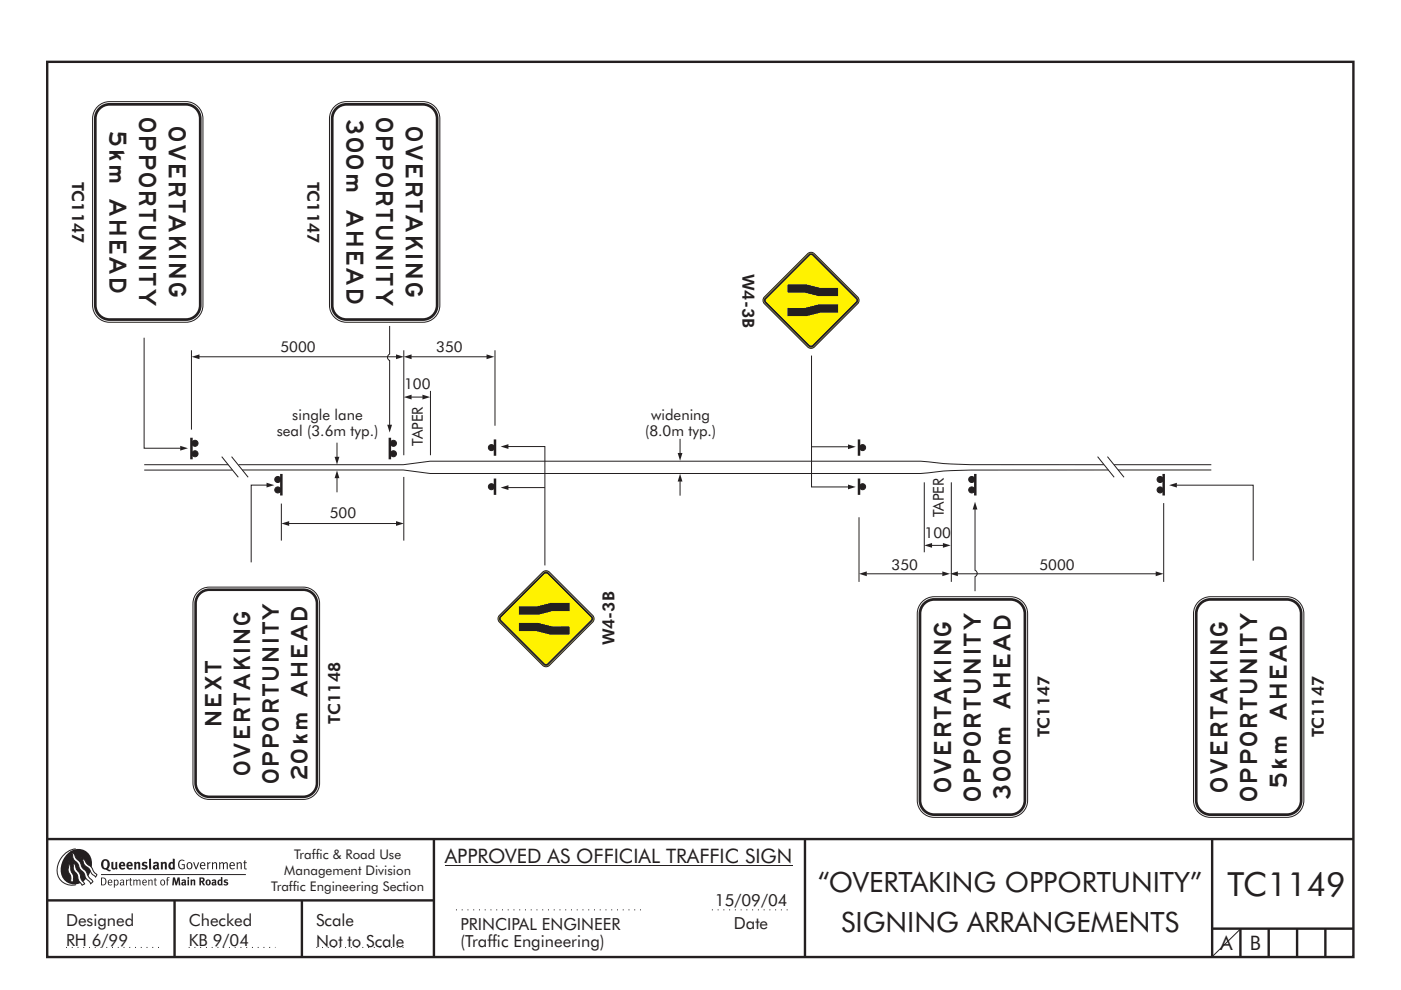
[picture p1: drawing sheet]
<svg xmlns="http://www.w3.org/2000/svg" width="297mm" height="210mm" viewBox="0 0 297 210" stroke-linecap="round" stroke-linejoin="round" font-family="sans-serif">
<g fill="none" stroke="#231f20" stroke-width=".51">
<path d="M10 13.1h276.9v189.9h-276.9zM10 178h277M92 178v25M170.7 177.9v25M257 178v25M10 191h82M37 191v12M64 191v12M257 197h30M263 197v6M269 197v6M275 197v6"/>
<path d="M281 197v6"/>
</g>
<path d="M14 201h20.3M40 201h18.4M67.1 201h19.4" fill="none" stroke="#231f20" stroke-width=".21" stroke-dasharray=".2 1" stroke-linecap="butt"/>
<g fill="none" stroke="#231f20" stroke-width=".21">
<path d="M40.6 74.3v16.8M42.2 75.7h41.9M30.6 98.6h17.8M30.6 99.7h18.7M47 96.9l3.5 4.3M49.1 96.9l3.5 4.3M50.6 98.6h34.9l5.7-.8h104l5.6 .6 5 .2h28.3M51.4 99.7h34.1l5.7 .7h104l5.6-.5 5-.2h29.2M232.7 96.9l3.5 4.3M234.8 96.9l3.5 4.3M236.2 98.6h20.6M237 99.7h19.8"/>
<path d="M94.3 183.5h73.7"/>
</g>
<path d="M40.6 92.8v4.6M59.7 100.5v4.6" fill="none" stroke="#231f20" stroke-width=".53"/>
<g fill="#231f20" stroke="#231f20" stroke-width=".21">
<circle cx="41.4" cy="94" r=".64"/>
<circle cx="41.4" cy="96.2" r=".64"/>
<circle cx="58.9" cy="101.7" r=".64"/>
<circle cx="58.9" cy="103.9" r=".64"/>
</g>
<g fill="#231f20">
<path d="M40.6 75.7l1.7-.5v1z"/>
<path d="M84 75.2l1.6 .5-1.6 .5z"/>
</g>
<path d="M85.6 74.3v22.3" fill="none" stroke="#231f20" stroke-width=".21"/>
<path d="M104.9 93.2v3.5" fill="none" stroke="#231f20" stroke-width=".53"/>
<circle cx="104.2" cy="94.9" r=".64" fill="#231f20" stroke="#231f20" stroke-width=".21"/>
<path d="M20.7 22.6a3.6 3.6 0 0 1 2.5-1h16.2a3.6 3.6 0 0 1 3.6 3.6v39.6a3.6 3.6 0 0 1-3.6 3.6h-16.2a3.6 3.6 0 0 1-3.6-3.6v-39.6a3.6 3.6 0 0 1 1.1-2.6z" fill-rule="evenodd" fill="#fff" stroke="#231f20" stroke-width=".21"/>
<path d="M20.9 22.8a3.3 3.3 0 0 1 2.3-1h16.2a3.3 3.3 0 0 1 3.3 3.4v39.6a3.3 3.3 0 0 1-3.3 3.3h-16.2a3.3 3.3 0 0 1-3.3-3.3v-39.6a3.3 3.3 0 0 1 1-2.4z" fill-rule="evenodd" fill="#231f20"/>
<path d="M21.5 23l1.1-.5 .6-.1h16.2a2.74 2.74 0 0 1 2.8 2.8v39.6a2.74 2.74 0 0 1-2.8 2.7h-16.2a2.74 2.74 0 0 1-2.7-2.7v-39.6a2.73 2.73 0 0 1 1-2.2z" fill-rule="evenodd" fill="#fff"/>
<path d="M71.4 101.3v3.1" fill="none" stroke="#231f20" stroke-width=".21"/>
<path d="M71.4 99.8l.6 1.6h-1.1z" fill="#231f20"/>
<path d="M30.6 71.6v23.5h7.7" fill="none" stroke="#231f20" stroke-width=".21"/>
<path d="M38.2 94.6l1.7 .5-1.7 .5z" fill="#231f20"/>
<path d="M87.2 75.7h16.1" fill="none" stroke="#231f20" stroke-width=".21"/>
<g fill="#231f20">
<path d="M103.2 75.2l1.6 .5-1.6 .5z"/>
<path d="M85.6 75.7l1.7-.5v1z"/>
</g>
<path d="M104.9 74.3v16M87.2 84.2h2.5M91.3 82.9v13.7" fill="none" stroke="#231f20" stroke-width=".21"/>
<g fill="#231f20">
<path d="M89.6 83.7l1.6 .5-1.6 .5z"/>
<path d="M85.6 84.2l1.7-.5v1z"/>
</g>
<path d="M71.4 93.9v3.1" fill="none" stroke="#231f20" stroke-width=".21"/>
<path d="M70.9 96.9h1.1l-.6 1.6z" fill="#231f20"/>
<path d="M61.2 111h22.9" fill="none" stroke="#231f20" stroke-width=".21"/>
<g fill="#231f20">
<path d="M59.7 111l1.6-.5v1z"/>
<path d="M84 110.5l1.6 .5-1.6 .5z"/>
</g>
<path d="M59.7 106.8v7.9M85.6 101.2v13.5" fill="none" stroke="#231f20" stroke-width=".21"/>
<path d="M41.9 125.5a3.5 3.5 0 0 1 2.5-1h19.9a3.5 3.5 0 0 1 3.5 3.5v38.1a3.5 3.5 0 0 1-3.5 3.5h-19.9a3.5 3.5 0 0 1-3.5-3.5v-38.1a3.5 3.5 0 0 1 1-2.5z" fill-rule="evenodd" fill="#fff" stroke="#231f20" stroke-width=".21"/>
<path d="M42.1 125.7a3.2 3.2 0 0 1 2.3-.9h19.9a3.2 3.2 0 0 1 3.2 3.2v38.1a3.2 3.2 0 0 1-3.2 3.2h-19.9a3.2 3.2 0 0 1-3.2-3.2v-38.1a3.2 3.2 0 0 1 .9-2.3z" fill-rule="evenodd" fill="#231f20"/>
<path d="M42.3 126.3a2.63 2.63 0 0 1 2.1-.9h19.9a2.64 2.64 0 0 1 2.6 2.6v38.1a2.64 2.64 0 0 1-2.6 2.6h-19.9a2.64 2.64 0 0 1-2.7-2.6v-38.1l.1-.6z" fill-rule="evenodd" fill="#fff"/>
<path d="M107.7 94.7h7.8v25.2" fill="none" stroke="#231f20" stroke-width=".21"/>
<path d="M106.1 94.7l1.7-.5v1z" fill="#231f20"/>
<path d="M107.7 103.4h7.8" fill="none" stroke="#231f20" stroke-width=".21"/>
<path d="M106.1 103.4l1.7-.5v1z" fill="#231f20"/>
<path d="M144.2 102v3.1" fill="none" stroke="#231f20" stroke-width=".21"/>
<path d="M144.2 100.5l.5 1.6h-1z" fill="#231f20"/>
<path d="M144.2 93.1v3.1" fill="none" stroke="#231f20" stroke-width=".21"/>
<path d="M143.7 96.1h1l-.5 1.6z" fill="#231f20"/>
<path d="M172.1 75.4v27.9h7.8" fill="none" stroke="#231f20" stroke-width=".21"/>
<path d="M179.8 102.8l1.6 .5-1.6 .5z" fill="#231f20"/>
<path d="M172.1 94.8h7.8" fill="none" stroke="#231f20" stroke-width=".21"/>
<path d="M179.8 94.3l1.6 .5-1.6 .5z" fill="#231f20"/>
<path d="M182.1 109.7v13.7M183.7 121.7h16.2" fill="none" stroke="#231f20" stroke-width=".21"/>
<g fill="#231f20">
<path d="M182.1 121.7l1.7-.5v1z"/>
<path d="M199.8 121.2l1.6 .5-1.6 .5z"/>
</g>
<path d="M246.7 100.5v4.6" fill="none" stroke="#231f20" stroke-width=".53"/>
<g fill="#231f20" stroke="#231f20" stroke-width=".21">
<circle cx="246" cy="101.7" r=".64"/>
<circle cx="246" cy="103.9" r=".64"/>
</g>
<path d="M254.1 127.6a3.6 3.6 0 0 1 2.5-1h16.2a3.6 3.6 0 0 1 3.6 3.6v39.6a3.6 3.6 0 0 1-3.6 3.6h-16.2a3.6 3.6 0 0 1-3.6-3.6v-39.6a3.6 3.6 0 0 1 1.1-2.6z" fill-rule="evenodd" fill="#fff" stroke="#231f20" stroke-width=".21"/>
<path d="M254.3 127.8a3.3 3.3 0 0 1 2.3-.9h16.2a3.3 3.3 0 0 1 3.4 3.3v39.6a3.3 3.3 0 0 1-3.4 3.3h-16.2a3.3 3.3 0 0 1-3.3-3.3v-39.6a3.3 3.3 0 0 1 1-2.4z" fill-rule="evenodd" fill="#231f20"/>
<path d="M254.5 128.5a2.73 2.73 0 0 1 2.1-1.1h16.2a2.74 2.74 0 0 1 2.8 2.8v39.6a2.74 2.74 0 0 1-2.8 2.7h-16.2a2.74 2.74 0 0 1-2.7-2.7v-39.6l.1-.7z" fill-rule="evenodd" fill="#fff"/>
<path d="M249.4 102.9h16.3v16" fill="none" stroke="#231f20" stroke-width=".21"/>
<path d="M247.9 102.9l1.6-.5v1z" fill="#231f20"/>
<path d="M197.5 115.7h2.5" fill="none" stroke="#231f20" stroke-width=".21"/>
<g fill="#231f20">
<path d="M199.9 115.2l1.7 .5-1.7 .5z"/>
<path d="M196 115.7l1.6-.5v1z"/>
</g>
<path d="M196 102.3v14.8M201.7 102.3v21.1M203 121.7h42.1" fill="none" stroke="#231f20" stroke-width=".21"/>
<g fill="#231f20">
<path d="M245 121.2l1.7 .5-1.7 .5z"/>
<path d="M201.4 121.7l1.7-.5v1z"/>
</g>
<path d="M246.7 106.7v16.7" fill="none" stroke="#231f20" stroke-width=".21"/>
<path d="M115.1 121.3a1.01 1.01 0 0 1 1.4 0l9.2 9.2a1.01 1.01 0 0 1 0 1.4l-9.2 9.2a1.01 1.01 0 0 1-1.4 0l-9.2-9.2a1.01 1.01 0 0 1 0-1.4z" fill-rule="evenodd" fill="#fff200" stroke="#231f20" stroke-width=".21"/>
<path d="M106 130.7l9.2-9.2a.78 .78 0 0 1 1.1 0l9.2 9.2a.78 .78 0 0 1 0 1.1l-9.2 9.2a.78 .78 0 0 1-1.1 0l-9.2-9.2a.78 .78 0 0 1 0-1.1z" fill-rule="evenodd" fill="#231f20"/>
<path d="M106.3 131l9.2-9.3 .4-.1 9.4 9.4 .1 .3-9.4 9.4-.3 .1-9.4-9.3z" fill-rule="evenodd" fill="#fff200"/>
<g fill="#231f20">
<path d="M110 128.6h3.8l3-.7h4v1.7h-3.6l-3 .8h-4.2z" fill-rule="evenodd"/>
<path d="M110 132.1h4.2l3 .8h3.6v1.7h-4l-3-.7h-3.8z" fill-rule="evenodd"/>
</g>
<path d="M56.6 102.9h-3.3v16.4" fill="none" stroke="#231f20" stroke-width=".21"/>
<path d="M56.5 102.4l1.7 .5-1.7 .5z" fill="#231f20"/>
<path d="M162.1 63l9.1-9.2a1.01 1.01 0 0 1 1.5 0l9.2 9.2a1.01 1.01 0 0 1 0 1.4l-9.2 9.2a1.01 1.01 0 0 1-1.5 0l-9.1-9.2a1.01 1.01 0 0 1 0-1.4z" fill-rule="evenodd" fill="#fff200" stroke="#231f20" stroke-width=".21"/>
<path d="M162.2 63.2l9.2-9.3a.78 .78 0 0 1 1.1 0l9.2 9.3a.78 .78 0 0 1 0 1.1l-9.2 9.2a.78 .78 0 0 1-1.1 0l-9.2-9.2a.78 .78 0 0 1 0-1.1z" fill-rule="evenodd" fill="#231f20"/>
<path d="M171.7 54.2h.5l9.4 9.4-.1 .4-9.4 9.3-.4-.1-9.3-9.4 .1-.4z" fill-rule="evenodd" fill="#fff200"/>
<g fill="#231f20">
<path d="M167 65.3h3.5l3-.7h4.2v1.7h-3.7l-3 .8h-4z" fill-rule="evenodd"/>
<path d="M167 60.3h4l3 .8h3.7v1.7h-4.2l-3-.7h-3.5z" fill-rule="evenodd"/>
</g>
<path d="M182.1 93.2v3.5M104.9 101.5v3.5M182.1 101.5v3.5" fill="none" stroke="#231f20" stroke-width=".53"/>
<g fill="#231f20" stroke="#231f20" stroke-width=".21">
<circle cx="104.2" cy="103.2" r=".64"/>
<circle cx="182.9" cy="94.9" r=".64"/>
<circle cx="182.9" cy="103.2" r=".64"/>
</g>
<g fill="#231f20">
<path d="M38.1 182.5l.7-.2 .3 .2-.1 .2a.7 .7 0 0 0-.9 0 .7 .7 0 0 0-.1 .9l.3 .5 .5 .1 .2-.1v-.6h-.4l-.1-.2h.7v.9a.96 .96 0 0 1-1.2 0 .96 .96 0 0 1-.2-1.2z" fill-rule="evenodd"/>
<path d="M39.7 183.1a.73 .73 0 0 0-.1 1 .73 .73 0 0 0 1 .1 .73 .73 0 0 0 .1-1 .73 .73 0 0 0-1-.1zM40 183.1a.54 .54 0 0 1 .6 .5 .54 .54 0 0 1-.6 .6l-.2-.6z" fill-rule="evenodd"/>
<path d="M40.9 182.9h.3l.4 1.2 .4-1.2h.2l-.5 1.5h-.2z" fill-rule="evenodd"/>
<path d="M42.5 183.1a.75 .75 0 0 0 0 1 .75 .75 0 0 0 1 .1l-.1-.1a.46 .46 0 0 1-.5 .1 .46 .46 0 0 1-.3-.5h.9a.6 .6 0 0 0-.2-.8 .6 .6 0 0 0-.8 .2zM42.8 183.1h.3l.2 .4h-.7z" fill-rule="evenodd"/>
<path d="M43.9 182.9h.2l.1 .2 .4-.2v.2l-.4 .2v1.1h-.3z" fill-rule="evenodd"/>
<path d="M44.9 182.9h.2l.1 .2a.45 .45 0 0 1 .5-.3 .45 .45 0 0 1 .3 .5v1.1h-.2v-1.2l-.2-.1-.4 .2v1.1h-.2z" fill-rule="evenodd"/>
<path d="M46.4 182.9h.3v.2l.4-.2 .4 .2 .3-.2a.37 .37 0 0 1 .5 .4v1.1h-.2v-1.1l-.2-.2-.4 .2v1.1h-.2l-.1-1.2-.1-.1-.4 .2v1.1h-.2z" fill-rule="evenodd"/>
<path d="M48.8 183.1a.75 .75 0 0 0-.1 1 .75 .75 0 0 0 1.1 .1l-.1-.1a.46 .46 0 0 1-.6 .1 .46 .46 0 0 1-.2-.5h.9a.6 .6 0 0 0-.2-.8 .6 .6 0 0 0-.8 .2zM49 183.1h.4l.2 .4h-.7z" fill-rule="evenodd"/>
<path d="M50.1 182.9h.2l.1 .2a.45 .45 0 0 1 .5-.3 .45 .45 0 0 1 .4 .5v1.1h-.3v-1.2l-.2-.1-.4 .2v1.1h-.2z" fill-rule="evenodd"/>
<path d="M51.8 182.5h.2v.4h.4l-.1 .2h-.3v.9v.2h.3l-.1 .2-.4-.1v-1.2h-.2v-.2h.2z" fill-rule="evenodd"/>
<path d="M23.6 182.9l.4-.1v1.2l.2 .1 .3-.1v-1.1l.4-.1 .1 1.5-.4 .1a.66 .66 0 0 1-1-.5z" fill-rule="evenodd"/>
<path d="M25.4 183a.85 .85 0 0 0 0 1.2 .85 .85 0 0 0 1.2 0l-.2-.2a.4 .4 0 0 1-.5 .2 .4 .4 0 0 1-.3-.5h1a.71 .71 0 0 0-.3-.8 .71 .71 0 0 0-.9 .1zM25.8 183.1l.3 .1v.2h-.4z" fill-rule="evenodd"/>
<path d="M27 183a.85 .85 0 0 0-.1 1.2 .85 .85 0 0 0 1.2 0l-.1-.2-.6 .1-.2-.4h.9a.71 .71 0 0 0-.2-.8 .71 .71 0 0 0-.9 .1zM27.3 183.1l.4 .1v.2h-.5z" fill-rule="evenodd"/>
<path d="M28.4 182.9l.4-.1v.2a.49 .49 0 0 1 .6-.2 .49 .49 0 0 1 .3 .5v1.1h-.4v-1l-.1-.3-.3 .2v1.1h-.4z" fill-rule="evenodd"/>
<path d="M30.1 183l.6-.2 .5 .1-.1 .3-.4-.1-.1 .2a.6 .6 0 0 1 .7 .7 .6 .6 0 0 1-.9 .4l-.4-.1 .1-.3 .6 .2 .2-.2-.8-.4z" fill-rule="evenodd"/>
<path d="M32.4 183l.2 .3 .6-.1v.2a.59 .59 0 0 0-.7 .2 .59 .59 0 0 0 0 .6l.4 .3 .5-.2 .2 .2 .2-.3-.1-.8a.71 .71 0 0 0-.5-.6 .71 .71 0 0 0-.8 .2zM32.9 183.8l.4-.1v.3l-.4 .1z" fill-rule="evenodd"/>
<path d="M34.1 182.9l.3-.1 .1 .2a.49 .49 0 0 1 .5-.2 .49 .49 0 0 1 .4 .5v1.1h-.5l-.1-1.3-.3 .2v1.1h-.4z" fill-rule="evenodd"/>
<path d="M36.6 182.1v.8a.78 .78 0 0 0-.9 .7 .78 .78 0 0 0 .8 .8l.2-.1 .4 .1v-2.2zM36.3 183.2h.3v.9l-.4-.2z" fill-rule="evenodd"/>
<path d="M31.6 182.2l.4-.1 .1 2.3-.4-.1z" fill-rule="evenodd"/>
</g>
<path d="M16.1 180a4.5 4.5 0 0 0-3.6 6.2 3.2 3.2 0 0 0 3.6 1.4M21.4 185.5h30.7" fill="none" stroke="#231f20" stroke-width=".21"/>
<path d="M14.3 181.1a3 3 0 0 1 3.7-.7 3 3 0 0 1 1.4 3.5 3.9 3.9 0 0 1-4.4 3.6 3.2 3.2 0 0 1-1.9-4.5l.7-1.3z" fill-rule="evenodd" fill="#231f20"/>
<path d="M17.1 182a1.88 1.88 0 0 1 1.3 1.2l.2 .2a2.33 2.33 0 0 1 1.4 1.6l.6 .5-.3 .5-.2-.2a2.63 2.63 0 0 1-1.2-1.5l-.4-.3a1.92 1.92 0 0 1-1-1.7zM15.1 180.6a2.04 2.04 0 0 1 1 1.4l.4 .4a2.55 2.55 0 0 1 .9 1.6l.4 .4a1.89 1.89 0 0 1 .8 1.3l1.1 1.3-.5 .5-.5-.7a2.45 2.45 0 0 1-.9-1.6l-.4-.4a2.5 2.5 0 0 1-.9-1.6l-.3-.4a1.94 1.94 0 0 1-.9-1.7zM15.3 182.8a3.1 3.1 0 0 1 1.1 1.8l.5 .7 .2 .5a2.46 2.46 0 0 0 .8 1.6l-.5 .4-.3-.5a2.56 2.56 0 0 1-.7-1.8l-.2-.2a1.92 1.92 0 0 1-.7-2zM14.4 182.8a3.8 3.8 0 0 1 .7 2.1 1.86 1.86 0 0 1 .5 1.8v.3l-.6 .1v-.5a2.31 2.31 0 0 0-.5-1.8l.1-1.3z" fill-rule="evenodd" fill="#fff" stroke="#231f20" stroke-width=".21"/>
<g fill="#231f20">
<path d="M21.7 182.5a1.2 1.2 0 0 0-.2 1.3 1.2 1.2 0 0 0 1 .7 .56 .56 0 0 0 1 0l-.6-.2a1.13 1.13 0 0 0 .3-1.3 1.13 1.13 0 0 0-1.2-.7zM22.1 182.6h.2a.89 .89 0 0 1 0 1.5 .91 .91 0 0 1-.2-1.5z" fill-rule="evenodd"/>
<path d="M21.6 186.3v1.3a.67 .67 0 0 0 .7-.6 .67 .67 0 0 0-.7-.7zM21.4 186.1a.89 .89 0 0 1 1.1 .4 .89 .89 0 0 1-.2 1.1l-.9 .2zM23.2 186.7l-.1 .4h.5l-.1-.3zM23 186.7a.49 .49 0 0 1 .6-.1 .49 .49 0 0 1 .2 .6h-.7v.1a.36 .36 0 0 0 .2 .4 .36 .36 0 0 0 .4-.2l.1 .2a.62 .62 0 0 1-.9-.1 .62 .62 0 0 1 .1-.9zM24.3 186.9v.6a.43 .43 0 0 0 .7-.2 .43 .43 0 0 0-.3-.6zM24.1 186.6h.2v.1a.59 .59 0 0 1 .9 .3 .59 .59 0 0 1-.4 .8l-.5-.1v.6h-.2zM25.7 187.3v.3l.2 .1 .2-.2v-.3zM25.4 186.7a.47 .47 0 0 1 .6-.2 .47 .47 0 0 1 .3 .5l.1 .7-.1 .1-.2-.1a.4 .4 0 0 1-.7-.1 .4 .4 0 0 1 .5-.5l.1-.1a.27 .27 0 0 0-.1-.4 .27 .27 0 0 0-.4 .2zM26.7 186.6h.2v.1l.4-.1-.4 .3v.9h-.2zM27.6 186.3l.2-.1-.1 .4h.3l-.3 .1v.9l.3 .1-.1 .1-.4-.2v-.9l-.1-.1h.1zM28.2 186.6h.2l.1 .1 .4-.1 .2 .2a.36 .36 0 0 1 .4-.2 .36 .36 0 0 1 .3 .3v.9h-.2v-.9l-.2-.2-.3 .2v.9h-.2v-1l-.1-.1-.3 .2v.9h-.2zM30.5 186.7l-.1 .4h.5l-.1-.3zM30.3 186.7a.49 .49 0 0 1 .6-.1 .49 .49 0 0 1 .2 .6h-.7v.1a.36 .36 0 0 0 .2 .4 .36 .36 0 0 0 .4-.2l.1 .2a.62 .62 0 0 1-.9-.1 .62 .62 0 0 1 .1-.9zM31.4 186.6h.2v.1a.37 .37 0 0 1 .4-.2 .37 .37 0 0 1 .3 .4v.9h-.1v-.8a.26 .26 0 0 0-.3-.3 .26 .26 0 0 0-.3 .2v.9h-.1zM32.8 186.3l.2-.1v.4h.3l-.3 .1v.9l.2 .1v.1l-.4-.2v-.9l-.2-.1h.2zM34.3 186.8a.45 .45 0 0 0-.2 .6 .45 .45 0 0 0 .6 .2l.1-.2a.43 .43 0 0 0-.4-.7zM34.1 186.7a.57 .57 0 0 1 .8 .1 .57 .57 0 0 1-.1 .8 .57 .57 0 0 1-.8-.1zM35.5 186.1h.5l-.4 .1v.2v.2h.3l-.1 .1h-.2v1.1h-.2v-1.1h-.2zM36.7 186.1l-.2 1.7h.3l.1-1.2 .3 1.2h.3l.3-1.2 .1 1.2h.3l-.1-1.7h-.4l-.3 1.1-.3-1.1zM38.5 186.7l.1 .2a.26 .26 0 0 1 .3-.1 .26 .26 0 0 1 .2 .2 .45 .45 0 0 0-.6 .1 .45 .45 0 0 0 .1 .6 .45 .45 0 0 0 .6 0l.2 .2 .1-.2-.1-.7a.53 .53 0 0 0-.4-.5 .53 .53 0 0 0-.5 .2zM38.8 187.3l.3-.1-.1 .4-.2-.1zM39.8 186.6v1.2h.3v-1.3zM39.7 186.2a.2 .2 0 0 0 .4 0 .2 .2 0 0 0-.4 0zM40.4 186.6v1.2h.3v-.9l.3-.1 .1 1h.3l-.1-1.2zM42.3 186.1v1.7h.3v-.7l.5 .7h.4l-.5-.7a.48 .48 0 0 0 .4-.6 .48 .48 0 0 0-.5-.4zM42.6 186.4a.28 .28 0 0 1 .4 .2 .28 .28 0 0 1-.4 .2zM43.5 187.2a.61 .61 0 0 0 1.2 0 .61 .61 0 0 0-1.2 0zM44 186.8h.1a.38 .38 0 0 1 .3 .4 .38 .38 0 0 1-.4 .3zM44.9 186.7l.1 .2a.26 .26 0 0 1 .3-.1 .26 .26 0 0 1 .2 .2 .45 .45 0 0 0-.6 .1 .45 .45 0 0 0 .1 .6 .45 .45 0 0 0 .6 0l.2 .2 .1-.2-.1-.7a.53 .53 0 0 0-.3-.5 .53 .53 0 0 0-.6 .2zM45.3 187.3l.2-.1-.1 .4-.2-.1zM46.8 186v.6a.59 .59 0 0 0-.7 .6 .59 .59 0 0 0 .8 .5l.3 .1v-1.8zM46.6 186.8l.2 .1-.1 .6-.2-.1zM47.6 186.6l-.1 .5 .6 .3-.2 .2-.4-.2-.1 .3a.54 .54 0 0 0 .7 .2 .54 .54 0 0 0 .2-.8l-.5-.2 .1-.1h.3l.1-.2-.4-.1z" fill-rule="evenodd"/>
</g>
<path d="M96.7 193h40" fill="none" stroke="#231f20" stroke-width=".21" stroke-dasharray=".2 1" stroke-linecap="butt"/>
<path d="M82.7 92.8v4.6M206.8 100.5v4.6" fill="none" stroke="#231f20" stroke-width=".53"/>
<g fill="#231f20" stroke="#231f20" stroke-width=".21">
<circle cx="206" cy="101.7" r=".64"/>
<circle cx="206" cy="103.9" r=".64"/>
<circle cx="83.4" cy="94" r=".64"/>
<circle cx="83.4" cy="96.2" r=".64"/>
</g>
<path d="M195.5 127.6a3.6 3.6 0 0 1 2.6-1h16.2a3.6 3.6 0 0 1 3.6 3.6v39.6a3.6 3.6 0 0 1-3.6 3.6h-16.2a3.6 3.6 0 0 1-3.6-3.6v-39.6a3.6 3.6 0 0 1 1-2.6z" fill-rule="evenodd" fill="#fff" stroke="#231f20" stroke-width=".21"/>
<path d="M195.7 127.8a3.3 3.3 0 0 1 2.4-.9h16.2a3.3 3.3 0 0 1 3.3 3.3v39.6a3.3 3.3 0 0 1-3.3 3.3h-16.2a3.3 3.3 0 0 1-3.3-3.3v-39.6a3.3 3.3 0 0 1 .9-2.4z" fill-rule="evenodd" fill="#231f20"/>
<path d="M195.9 128.5a2.73 2.73 0 0 1 2.2-1.1h16.2a2.74 2.74 0 0 1 2.7 2.8v39.6a2.74 2.74 0 0 1-2.7 2.7h-16.2a2.74 2.74 0 0 1-2.8-2.7v-39.6l.1-.7z" fill-rule="evenodd" fill="#fff"/>
<path d="M206.7 108v13a.73 .73 0 0 1 .5 .6 .73 .73 0 0 1-.5 .7v3.1" fill="none" stroke="#231f20" stroke-width=".21"/>
<path d="M206.7 106.4l.5 1.7h-1z" fill="#231f20"/>
<path d="M70.9 22.6a3.6 3.6 0 0 1 2.6-1h16.2a3.6 3.6 0 0 1 3.6 3.6v39.6a3.6 3.6 0 0 1-3.6 3.6h-16.2a3.6 3.6 0 0 1-3.6-3.6v-39.6a3.6 3.6 0 0 1 1-2.6z" fill-rule="evenodd" fill="#fff" stroke="#231f20" stroke-width=".21"/>
<path d="M71.1 22.8a3.3 3.3 0 0 1 2.4-1h16.2a3.3 3.3 0 0 1 3.3 3.4v39.6a3.3 3.3 0 0 1-3.3 3.3h-16.2a3.3 3.3 0 0 1-3.4-3.3v-39.6a3.3 3.3 0 0 1 1-2.4z" fill-rule="evenodd" fill="#231f20"/>
<path d="M71.7 23l1.1-.5 .7-.1h16.2a2.74 2.74 0 0 1 2.7 2.8v39.6a2.74 2.74 0 0 1-2.7 2.7h-16.2a2.74 2.74 0 0 1-2.8-2.7v-39.6a2.73 2.73 0 0 1 1-2.2z" fill-rule="evenodd" fill="#fff"/>
<path d="M82.6 69.1v6a.73 .73 0 0 0-.4 .7 .73 .73 0 0 0 .4 .7v13.7" fill="none" stroke="#231f20" stroke-width=".21"/>
<path d="M82.1 90.1h1l-.5 1.6z" fill="#231f20"/>
<path d="M263 197.1l-5.9 5.7" fill="none" stroke="#231f20" stroke-width=".21"/>
<path d="M150.9 193h16.4" fill="none" stroke="#231f20" stroke-width=".21" stroke-dasharray=".2 1" stroke-linecap="butt"/>
<text font-size="7.1" fill="#231f20" x="260.3" y="190.1">TC1149</text>
<g font-size="5.9" fill="#231f20">
<text x="173.4" y="189.2">“OVERTAKING OPPORTUNITY”</text>
<text x="178.3" y="197.7">SIGNING ARRANGEMENTS</text>
</g>
<g font-size="4.2" fill="#231f20">
<text x="94.3" y="183">APPROVED AS OFFICIAL TRAFFIC SIGN</text>
<text x="258.7" y="201.6">A</text>
<text x="265" y="201.6">B</text>
</g>
<g font-size="3.6" fill="#231f20">
<text x="23.2" y="28" transform="rotate(90 23.2 28)">5</text>
<text x="29.5" y="25.1" transform="rotate(90 29.5 25.1)">OPPORTUNITY</text>
<text x="35.8" y="27" transform="rotate(90 35.8 27)">OVERTAKING</text>
<text x="73.5" y="25.5" transform="rotate(90 73.5 25.5)">300</text>
<text x="79.8" y="25.1" transform="rotate(90 79.8 25.1)">OPPORTUNITY</text>
<text x="86.1" y="27" transform="rotate(90 86.1 27)">OVERTAKING</text>
<text x="23.2" y="42.2" transform="rotate(90 23.2 42.2)">AHEAD</text>
<text x="73.5" y="44.6" transform="rotate(90 73.5 44.6)">AHEAD</text>
<text x="214.3" y="150.3" transform="rotate(-90 214.3 150.3)">AHEAD</text>
<text x="272.8" y="152.8" transform="rotate(-90 272.8 152.8)">AHEAD</text>
<text x="201.7" y="167.9" transform="rotate(-90 201.7 167.9)">OVERTAKING</text>
<text x="260.2" y="167.9" transform="rotate(-90 260.2 167.9)">OVERTAKING</text>
<text x="272.8" y="167" transform="rotate(-90 272.8 167)">5</text>
<text x="208" y="169.8" transform="rotate(-90 208 169.8)">OPPORTUNITY</text>
<text x="214.3" y="169.4" transform="rotate(-90 214.3 169.4)">300</text>
<text x="266.5" y="169.8" transform="rotate(-90 266.5 169.8)">OPPORTUNITY</text>
</g>
<g font-size="3.5" fill="#231f20">
<text x="15.3" y="38.5" transform="rotate(90 15.3 38.5)">TC1147</text>
<text x="65.2" y="38.5" transform="rotate(90 65.2 38.5)">TC1147</text>
<text x="157.4" y="58" transform="rotate(90 157.4 58)">W4-3B</text>
<text x="130.3" y="136.9" transform="rotate(-90 130.3 136.9)">W4-3B</text>
<text x="65.2" y="147.8" transform="rotate(-90 65.2 147.8)">AHEAD</text>
<text x="47" y="153.8" transform="rotate(-90 47 153.8)">NEXT</text>
<text x="72.1" y="153.5" transform="rotate(-90 72.1 153.5)">TC1148</text>
<text x="222.5" y="156.4" transform="rotate(-90 222.5 156.4)">TC1147</text>
<text x="280.7" y="156.4" transform="rotate(-90 280.7 156.4)">TC1147</text>
<text x="53" y="164.3" transform="rotate(-90 53 164.3)">OVERTAKING</text>
<text x="59.1" y="166.2" transform="rotate(-90 59.1 166.2)">OPPORTUNITY</text>
<text x="65.2" y="165.3" transform="rotate(-90 65.2 165.3)">20</text>
<text x="14" y="196.4">Designed</text>
<text x="40" y="196.4">Checked</text>
<text x="67" y="196.4">Scale</text>
<text x="97.6" y="197.2">PRINCIPAL ENGINEER</text>
<text x="151.6" y="192.1">15/09/04</text>
<text x="155.6" y="197">Date</text>
<text x="14" y="200.8">RH 6/99</text>
<text x="40" y="200.8">KB 9/04</text>
<text x="67" y="200.8">Not to Scale</text>
<text x="97.6" y="200.9">(Traffic Engineering)</text>
</g>
<g font-size="3.2" fill="#231f20">
<text x="59.5" y="74.6">5000</text>
<text x="92.5" y="74.6">350</text>
<text x="85.7" y="82.6">100</text>
<text x="62" y="89.1">single lane</text>
<text x="138" y="89.1">widening</text>
<text x="58.7" y="92.5">seal (3.6m typ.)</text>
<text x="89.7" y="94.6" transform="rotate(-90 89.7 94.6)">TAPER</text>
<text x="136.8" y="92.5">(8.0m typ.)</text>
<text x="69.9" y="109.9">500</text>
<text x="200.1" y="109.7" transform="rotate(-90 200.1 109.7)">TAPER</text>
<text x="196" y="114">100</text>
<text x="189" y="120.8">350</text>
<text x="220.4" y="120.8">5000</text>
</g>
<g font-size="2.8" fill="#231f20">
<text x="60.3" y="185.5">Management Division</text>
<text x="62.4" y="182.1">Traffic &amp; Road Use</text>
<text x="57.5" y="188.9">Traffic Engineering Section</text>
</g>
<g font-size="2.4" fill="#231f20">
<text x="23.2" y="32.1" transform="rotate(90 23.2 32.1)">km</text>
<text x="73.5" y="37.1" transform="rotate(90 73.5 37.1)">m</text>
<text x="214.3" y="157.8" transform="rotate(-90 214.3 157.8)">m</text>
<text x="272.8" y="162.8" transform="rotate(-90 272.8 162.8)">km</text>
</g>
<text font-size="2.3" fill="#231f20" x="65.2" y="157.6" transform="rotate(-90 65.2 157.6)">km</text>
</svg>
